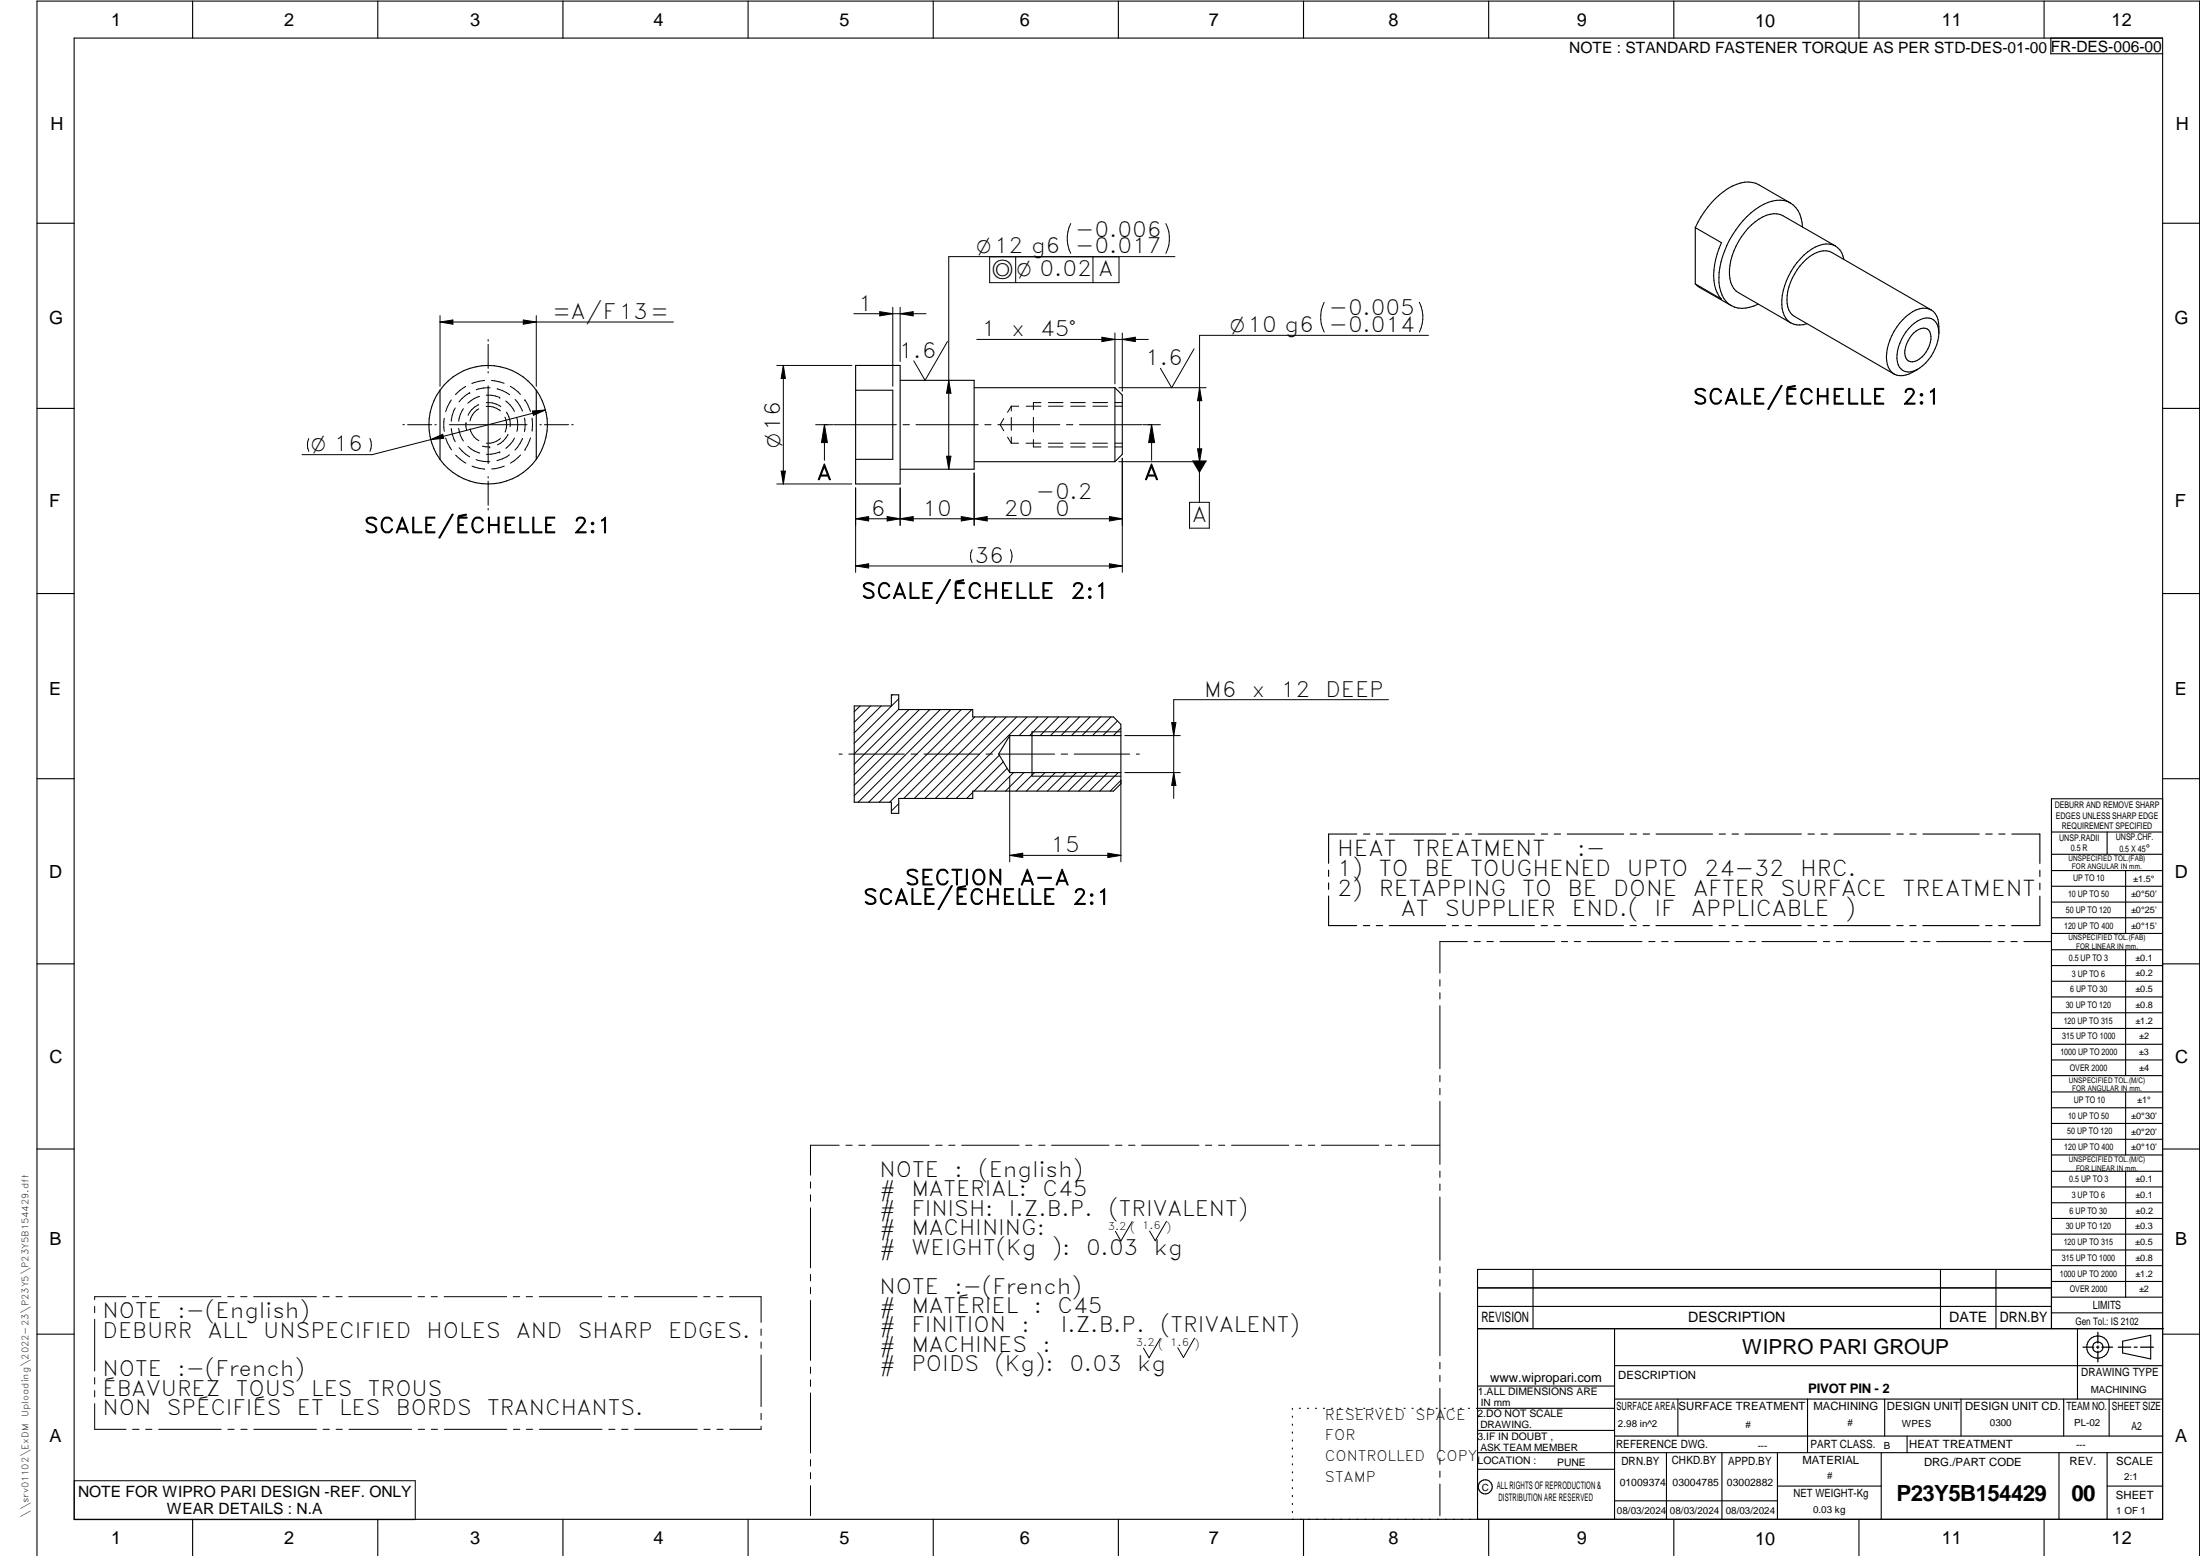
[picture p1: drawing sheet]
<svg xmlns="http://www.w3.org/2000/svg" width="594mm" height="420mm" viewBox="0 0 594 420" stroke-linecap="round" stroke-linejoin="round" font-family="sans-serif">
<g fill="none" stroke="#000" stroke-width=".3">
<path d="M20 10.3h564v400h-564zM52 .3v10M102 .3v10M152 .3v10M202 .3v10M252 .3v10M302 .3v10M352 .3v10M402 .3v10M452 .3v10M502 .3v10M552 .3v10"/>
<path d="M553.8 10.3v4.2h30.2M483.5 54.8l-8.5-4.9a7.3 7.3 0 0 0-7.2 .3 23.7 23.7 0 0 0-10 11.3M483.5 54.8a7.4 7.4 0 0 1 3.2 6.5M483.5 54.8a8.1 8.1 0 0 0-8.4 1 24.6 24.6 0 0 0-10.9 20.5 7.7 7.7 0 0 0 3.4 6.3 7.4 7.4 0 0 0 7.2-.5M10 60.3h10M457.8 76.7l1.2 .9 8.5 4.9M457.8 61.5v15.2M457.8 61.5l7.1 4a18.6 18.6 0 0 0-1.6 12.6l.9 1.9 .7 .8-7.1-4.1M495.6 66.4l-14.1-8.1a7 7 0 0 0-7.5 1.6 18.1 18.1 0 0 0-6.9 15.3 5.3 5.3 0 0 0 2.4 3.8l14.1 8.2M495.6 66.4a6.9 6.9 0 0 0-7.5 1.6 18.4 18.4 0 0 0-6.9 15.3 4.7 4.7 0 0 0 6.7 4.1M495.6 66.4a5 5 0 0 1 2.3 3.7M584 60.3h10"/>
<path d="M231 98.7h12.1v32h-12.1zM516.2 87.9a5.8 5.8 0 0 1 5.4-1.8 4.8 4.8 0 0 1 1.7 5.9 11.8 11.8 0 0 1-6.5 8.2 3.3 3.3 0 0 1-4.6-3.4 12.7 12.7 0 0 1 4-8.9zM516.8 89.9a3.1 3.1 0 0 1 4-.7 5.2 5.2 0 0 1-.7 5.8 5 5 0 0 1-4.2 2.7 2.7 2.7 0 0 1-1.3-3.9l.6-1.7zM517.9 99.7a6.5 6.5 0 0 1-6.4 1.3M521.5 83.7l-26.9-15.5a6.3 6.3 0 0 0-6.8 1.8 14.7 14.7 0 0 0-5 12.9 4 4 0 0 0 1.8 2.6l26.9 15.5M521.5 83.7a5.3 5.3 0 0 0-5.9 1.1 15.2 15.2 0 0 0-6.1 12.7 4.7 4.7 0 0 0 2 3.5M521.5 83.7a5 5 0 0 1 2.1 4.6v1.6M10 110.3h10M118.8 105.4a16 16 0 0 0 0 18.6M118.8 105.4v18.6M118.8 105.4a16 16 0 0 1 26 0M144.8 105.4a16 16 0 0 1 0 18.6"/>
<path d="M144.8 105.4v18.6M231 105.4h10.1v18.6h-10.1M243.1 102.7h20v24h-20M263.1 104.7h38M301.1 104.7v20M301.1 104.7l2 2v16l-2 2M584 110.3h10M118.8 124a16 16 0 0 0 26 0M263.1 124.7h38M10 160.3h10M584 160.3h10M230.7 190.6h10v-3h2v4h20v2h38l2 2v16l-2 2h-38v2h-20v4h-2v-3h-10z"/>
<path d="M272.7 198.6v10M272.7 198.6h30M272.7 198.6l-3 5 3 5M278.7 197.6v12M10 210.3h10M272.7 208.6h30M584 215.7h-30v143.1M584 210.3h10M358.8 234.9v1.7M358.8 238.4v1.8M366.4 225.2h-7.6v7.9M368.2 225.2h1.7"/>
<path d="M371.7 225.2h1.7M375.2 225.2h15.2M392.2 225.2h1.7M395.7 225.2h1.7M399.2 225.2h15.2M416.2 225.2h1.7M419.7 225.2h1.7M423.2 225.2h15.2M440.2 225.2h1.7M443.7 225.2h1.7M447.2 225.2h15.2M464.2 225.2h1.7"/>
<path d="M467.7 225.2h1.7M471.2 225.2h15.2M488.2 225.2h1.7M491.7 225.2h1.7M495.2 225.2h15.2M512.2 225.2h1.8M515.7 225.2h1.7M519.3 225.2h15.2M536.2 225.2h1.8M539.7 225.2h1.7M543.3 225.2h7.5v8M550.8 235v1.7"/>
<path d="M550.8 238.5v1.7M554 224.7h30M554 230.7h30M554 235.1h30M554 239.3h30M569 224.7v6M574 235.1v17M358.8 241.9v8h7.5M368.2 249.9h1.7M371.6 249.9h1.8M375.2 249.9h15.1M392.2 249.9h1.7"/>
<path d="M395.6 249.9h1.8M399.2 249.9h15.2M416.2 249.9h1.7M419.6 249.9h1.8M423.2 249.9h15.2M440.2 249.9h1.7M443.7 249.9h1.7M447.2 249.9h15.2M464.2 249.9h1.7M467.7 249.9h1.7M471.2 249.9h15.2M488.2 249.9h1.7"/>
<path d="M491.7 249.9h1.7M495.2 249.9h15.2M512.2 249.9h1.7M515.7 249.9h1.7M519.2 249.9h15.2M536.2 249.9h1.7M539.7 249.9h1.7M550.8 242v7.9h-7.6M554 243.6h30M554 247.8h30M554 252.1h30M554 256.5h30"/>
<path d="M574 256.5v33.9M10 260.3h10M554 260.7h30M554 265h30M554 269.2h30M554 273.5h30M554 277.7h30M584 260.3h10M554 282h30M554 286.2h30M554 290.4h30M554 294.9h30"/>
<path d="M554 299.1h30M574 294.9v17M10 310.3h10M554 303.4h30M554 307.6h30M554 311.9h30M554 316.3h30M574 316.3v34M584 310.3h10M554 320.5h30M554 324.8h30M554 329h30"/>
<path d="M554 333.2h30M554 337.5h30M399 358.8h185.2M399 352.8h155M399 347.8h155M414 342.8v16M436 358.8v51.5M524 342.8v16M539 342.8v16M554 341.8h30M554 346h30M554 350.3h30"/>
<path d="M554 354.5h30M554 342.8h-155v67.5M561 358.8v19M10 360.3h10M399 374.3h37M436 377.8h148M453.1 377.8v10M488.1 377.8v14.5M508.9 377.8v10M529.5 377.8v10M557.3 377.8v10M569.5 377.8v10"/>
<path d="M573.2 362.2l7.6-1.6v6.3l-7.6-1.6zM584 368.8h-148M584 360.3h10M349 380.3v.3M349 382.4v.3M349 384.6v.3M349 386.7v.3M349 388.8v.3M349 391v.3M349 393.1v.3M349 395.3v.3M349 397.4v.3"/>
<path d="M349 399.5v.3M350.9 380.3h.2M353.1 380.3h.2M355.2 380.3h.3M357.4 380.3h.3M359.6 380.3h.3M361.7 380.3h.3M363.9 380.3h.3M366.1 380.3h.3M368.3 380.3h.2M370.4 380.3h.3M372.6 380.3h.3"/>
<path d="M374.8 380.3h.3M376.9 380.3h.4M379.1 380.3h.3M381.3 380.3h.3M383.4 380.3h.4M385.6 380.3h.3M387.8 380.3h.3M390 380.3h.3M392.2 380.3h.3M394.3 380.3h.3M396.5 380.3h.3M398.7 380.3h37.3"/>
<path d="M399 396.7h37M399 392.3h185M399 386.2h37M436 387.8h148M450 392.3v18M465 392.3v18M480 392.3v18M508 392.3v18M515 387.8v4.5M556 392.3v18M569 392.3v18M52 410.3v9.7"/>
<path d="M102 410.3v9.7M152 410.3v9.7M202 410.3v9.7M252 410.3v9.7M302 410.3v9.7M349 401.7v.3M349 403.8v.4M349 406v.3M349 408.1v.3M352 410.3v9.7M402 410.3v9.7M436 405.3h44"/>
<path d="M452 410.3v9.7M480 401.3h28M502 410.3v9.7M552 410.3v9.7M569 401.3h15M10 420v-419.7h584v419.7"/>
<circle cx="566.5" cy="363.7" r="1.39"/>
<circle cx="566.5" cy="363.8" r="3"/>
<circle cx="401.1" cy="401.5" r="1.9"/>
</g>
<g fill="none" stroke="#000" stroke-width=".27">
<path d="M274.3 69.3v7M289.1 60.4a9 9 0 0 0 0 8M295.1 69.3v7M302.2 69.3v7h-35v-7M314.8 60.4a9 9 0 0 1 0 8M317.3 69.3h-61.1v57.4M118.8 85.2v19.1M118.8 87l3.5-.6v1.1zM118.8 87h63.1M131.8 91.7v.4M131.8 93v6.5M141.3 86.4l3.5 .6-3.5 .5z"/>
<path d="M144.8 85.2v19.1M209.8 98.7h20.2M211.5 98.7v32M211.5 98.7l.6 3.5h-1.2zM230.5 84.7h19.6M237.6 84.2l3.5 .5-3.5 .6zM241.1 83v21.3M243.1 83v14.6M243.1 84.7l3.5-.5v1.1zM255.9 92.2l-6.1 10.5-3-5.2M263.8 91.7h46.3M297.6 91.1l3.5 .6-3.5 .5z"/>
<path d="M301.1 89.9v13.7M303.1 89.9v15.7M303.1 91.7l3.5-.6v1.1zM322.4 94.2l-6 10.5-3.1-5.3M357.6 81.6a9 9 0 0 0 0 8.1M383.3 81.6a9 9 0 0 1 0 8.1M385.7 90.6h-61.8v45M83.4 118.4a4.1 4.1 0 0 0 0 3.5M99.9 118.4a4.1 4.1 0 0 1 0 3.5M108.8 114.7h.4M110.1 114.7h6.5M116.3 118.7l-15.8 4.1h-18.9"/>
<path d="M116.3 118.7l3.2-1.4 .3 1.1zM117.4 114.7h.4M120 112.9v3.6M120.3 118.3l.5 1.2 1.1 2M121.3 114.7h21M121.9 115.7a8.4 8.4 0 0 0 1 3.6M121.9 108l-1.1 1.9-.5 1.3M122.9 110.2a7.9 7.9 0 0 0-1 3.5M123.9 115.7a7.5 7.5 0 0 0 1.2 3.4M125.1 110.4a7.1 7.1 0 0 0-1.2 3.3M125.8 104.4l-1.6 1-1.2 1.2M125.8 114.2l.2 2"/>
<path d="M125.9 114.2h.1M126.8 106h.1M126.8 106l-1.1 .8-1.8 1.7M127 115.8a4.7 4.7 0 0 0 2.3 3.2M129.3 109.3a5.5 5.5 0 0 0-2.9 2.8M129.3 110.4a4.8 4.8 0 0 0-2.4 3.3M129.5 107.1a7 7 0 0 0-3.2 1.8M130.8 102.7l-1.5 .3-1.9 .5M131.3 109.7h.1a5 5 0 0 1 3.7 1.3M131.3 108.7a5.7 5.7 0 0 1 3.9 1.1M131.4 106.7a7.3 7.3 0 0 1 3.6 .6M131.8 104.2v21"/>
<path d="M131.8 100.3v.4M132.3 104.7a8.8 8.8 0 0 0-3.7 .5M132.7 102.7l3.4 .8M134.2 105l1.4 .5 2 1.1M135 107.3h.1M135.1 118.4a4.9 4.9 0 0 1-3.7 1.3M136.3 112.6a4.8 4.8 0 0 1 .1 4.1M136.6 108.3a7.6 7.6 0 0 1 2.3 2.8M136.7 111.3a5.7 5.7 0 0 1 1 3.9M137.2 117.3a5.7 5.7 0 0 1-2.9 2.8M137.8 104.3l1 .6 1.7 1.6M138.9 118.3a8.2 8.2 0 0 1-2.3 2.8"/>
<path d="M139.1 107.9l1.4 1.8 .6 1.3M139.6 112.9a6.6 6.6 0 0 1 0 3.6M141.1 118.4l-.6 1.3-1.4 1.8M141.6 112.9a7.9 7.9 0 0 1 0 3.6M141.7 107.9h.1M141.8 108l1.4 3.1M143.2 118.2l-1.4 3.2M143.7 112.9v3.5M143.8 111l3.5-.3-3.2 1.4zM145.8 114.7h.4M147 114.7h6.5M147.3 110.7l-31 8"/>
<path d="M154.4 114.7h.4M220.3 114.7h4.7M222.6 114.7v9.6M222.6 114.7l.8 4.8h-1.6zM225.2 114.7h16.9M243.8 114.7h1.8M247.3 114.7h16.9M256.2 102.7l.6 3.5h-1.2zM265.9 114.7h1.7M269.4 114.7h16.8M271.1 113l-1 1.7 1 1.6M272.1 118l1 1.7"/>
<path d="M273.1 109.7v1.3M273.1 112.7v3.5M273.1 118v1.7M273.1 119.7h1.9M273.1 109.7l-1 1.6M273.1 109.7h2M277.1 119.7h3.9M277.1 109.7h4M279.1 118.7v2h2M279.1 112.7v3.9M281.1 108.7h-2v2M283.1 119.7h3.9"/>
<path d="M283.1 109.7h4M283.1 108.7h4M288 114.7h1.7M289.1 119.7h3.9M289.1 109.7h4M289.1 108.7h4M291.5 114.7h16.8M295.1 119.7h3.9M295.1 109.7h4M295.1 108.7h4M301.1 119.7h2M301.1 109.7h2"/>
<path d="M301.1 108.7h2M302.1 104.7h23.6M308.6 114.7h4.7M311 114.7l.8 4.8h-1.6zM311 114.7v9.6M323.9 104.7l.6 3.5h-1.1zM123.1 122.9l2.7 2.2M124 120.9l1.7 1.7 1.1 .8M126.4 120.5a7.5 7.5 0 0 0 3.1 1.8M127.5 125.9l1.8 .5 1.6 .3M128.6 124.1l1.9 .5 1.8 .1M130.3 120.5l1.9 .2"/>
<path d="M131.8 128.7v.4M131.8 129.9v6.5M131.8 137.3v.4M132.2 120.7h.1M135 122h.1M135 122l-2.3 .6-1.3 .1M136.2 125.9l-1.2 .4-2.2 .3M137.6 122.8l-2 1.1-1.4 .5M140.6 122.9l-1.8 1.6-1 .6M141.8 121.4h.1M209.8 130.7h20.2M210.9 127.2h1.2l-.6 3.5z"/>
<path d="M231 131.7v22.9M239.6 139.5v1.2l7-1.2v1.2zM243.1 131.7v10.2M255.6 123.2h1.2l-.6 3.5zM259.6 139.5v1.2l7-1.2v1.2zM263.1 127.7v14.2M283.1 120.7h4M289.1 120.7h4M295.1 120.7h4M299.6 139.5l3.5 .6-3.5 .6zM301.1 120.7h2M302.1 124.7h23.6"/>
<path d="M303.1 123.7v30.9M321.2 135.6h5.4v7h-5.4zM323.4 121.2h1.1l-.6 3.5zM231 152.8l3.6-.6v1.2zM231 140.1h72.1M231 152.8h72.1M231 140.1l3.6-.6v1.2zM262.5 148.4a3.9 3.9 0 0 0 0 3.5M272.9 148.4a3.9 3.9 0 0 1 0 3.5M299.6 152.2l3.5 .6-3.5 .6zM232.3 190.6l-1.6 1.6M235.1 190.6l-4.4 4.4"/>
<path d="M237.9 190.6l-7.2 7.3M241 187.6l-.3 .3M242.7 188.7l-12 12M242.7 191.5l-12 12M245.4 191.6l-14.7 14.8M248.3 191.6l-17.6 17.6M251.1 191.6l-20.4 20.4M253.9 191.6l-23.2 23.2M256.7 191.6l-25 25M259.6 191.6l-25 25M262.4 191.6l-25 25M263.2 193.6l-23 23"/>
<path d="M266.1 193.6l-22.1 22M268.9 193.6l-22 22M271.7 193.6l-22 22M274.5 193.6l-21.9 22M277.4 193.6l-22 22M278.7 197.6h24M280.2 193.6l-5 5M283 193.6l-5 5M285.9 193.6l-5 5M288.7 193.6l-5 5M291.5 193.6l-5 5M294.3 193.6l-5 5"/>
<path d="M297.2 193.6l-5 5M300 193.6l-5 5M301.7 194.7l-3.9 3.9M302.7 196.6l-2.1 2M303.7 198.6h15M316.4 195.1h1.1l-.6 3.5zM374.9 188.9h-58v26.7M226.6 203.6h.8M229.2 203.6h15M242.7 217l-2 2M246 203.6h1.7M249.5 203.6h15"/>
<path d="M262.7 214l-1.7 1.6M266.3 203.6h1.7M269.8 203.6h15M269.9 203.9l-11.7 11.7M270.9 205.7l-7.9 7.9M272 207.5l-6.2 6.1M272.7 209.7v23M273.7 208.6l-5 5M276.5 208.6l-5 5M278.7 209.6h24M279.4 208.6l-5 5M282.2 208.6l-5.1 5"/>
<path d="M285 208.6l-5 5M286.5 203.6h1.8M287.8 208.6l-5 5M290.1 203.6h14.9M290.7 208.6l-5 5M293.5 208.6l-5 5M296.3 208.6l-5 5M299.1 208.6l-5 5M302 208.6l-5 5M302.7 210.7l-2.9 2.9M302.7 210.7v22M303.7 208.6h15"/>
<path d="M306.9 203.6h.8M316.9 208.6l.6 3.5h-1.1zM272.7 231h30M272.7 231l3.5-.6v1.2zM299.2 230.4l3.5 .6-3.5 .6zM396.2 254.3h-7.4v8.5M398.1 254.3h1.6M401.5 254.3h1.8M405 254.3h14.8M421.6 254.3h1.7M425.1 254.3h1.7M428.6 254.3h14.8"/>
<path d="M445.2 254.3h1.7M448.7 254.3h1.7M452.2 254.3h14.8M468.8 254.3h1.7M472.3 254.3h1.7M475.8 254.3h14.8M492.4 254.3h1.7M495.8 254.3h1.8M499.4 254.3h14.7M516 254.3h1.6M519.4 254.3h1.8M522.9 254.3h14.8"/>
<path d="M539.5 254.3h1.7M543 254.3h1.7M546.5 254.3h7.4M388.8 264.5v1.8M388.8 268.1v1.6M388.8 271.6v17M388.8 290.4v1.7M388.8 293.9v1.7M388.8 297.4v17M218.9 319.2v1.6M226.6 309.2h-7.7v8.1M228.4 309.2h1.7"/>
<path d="M231.9 309.2h1.7M235.4 309.2h15.5M252.7 309.2h1.7M256.2 309.2h1.7M259.7 309.2h15.5M277 309.2h1.7M280.5 309.2h1.7M284 309.2h15.5M301.2 309.2h1.8M304.8 309.2h1.7M308.3 309.2h15.5M325.5 309.2h1.7"/>
<path d="M329.1 309.2h1.6M332.6 309.2h15.4M349.8 309.2h1.7M353.3 309.2h1.7M356.8 309.2h15.5M374.1 309.2h1.7M377.6 309.2h1.7M381.1 309.2h7.7M388.8 316.2v1.7M388.8 319.7v1.7M218.9 322.6v1.8M218.9 326.1v16.2"/>
<path d="M305.7 329.9l-3 5.2-1.5-2.6M315 329.8l-3.1 5.2-1.5-2.6M388.8 323.2v17.1M25.6 352.8v1.7M25.6 356.2v14M34 350.1h-8.4v.8M35.8 350.1h1.7M39.3 350.1h1.7M42.8 350.1h16.9M61.5 350.1h1.7M65 350.1h1.7M68.5 350.1h16.9"/>
<path d="M87.2 350.1h1.7M90.7 350.1h1.7M94.2 350.1h16.9M112.9 350.1h1.7M116.4 350.1h1.7M119.9 350.1h16.9M138.6 350.1h1.7M142.1 350.1h1.7M145.6 350.1h16.9M164.3 350.1h1.7M167.8 350.1h1.7M171.3 350.1h16.9"/>
<path d="M190 350.1h1.7M193.5 350.1h1.7M197 350.1h8.5v7M205.5 358.9v1.7M218.9 344.1v1.8M218.9 347.6v1.7M218.9 351.2v16.1M388.8 342.1v1.6M388.8 345.6v1.7M388.8 349v17.1M25.6 379v7h8.4M25.6 372v1.7"/>
<path d="M25.6 375.5v1.7M205.5 362.4v1.7M205.5 365.9v13.9M218.9 369.1v1.7M218.9 372.6v1.8M218.9 376.1v16.2M313.3 361.4l-3 5.2-1.5-2.6M322.6 361.3l-3 5.3-1.6-2.7M388.8 367.9v1.7M388.8 371.4v1.7M388.8 374.9v17M20.1 399.8h92v10.5h-92z"/>
<path d="M35.8 386h1.7M39.3 386h1.7M42.8 386h16.9M61.5 386h1.7M65 386h1.8M68.5 386h17M87.2 386h1.7M90.8 386h1.6M94.2 386h17M112.9 386h1.8M116.5 386h1.6M120 386h16.9"/>
<path d="M138.6 386h1.8M142.1 386h1.7M145.7 386h16.9M164.4 386h1.7M167.8 386h1.8M171.4 386h16.9M190.1 386h1.7M193.6 386h1.7M205.5 381.6v1.7M205.5 385.1v.9h-8.4M218.9 394.1v1.8M218.9 397.6v1.7"/>
<path d="M388.8 393.7v1.7M388.8 397.2v1.7M218.9 401.2v8.1M388.8 400.7v8.6"/>
</g>
<path d="M566.5 359.7v3M562.5 363.8h2.9M566.1 363.8h.7M566.5 363.4v.7M566.5 364.9v2.8M567.6 363.8h2.9M572 363.8h3.4M576.3 363.8h.8M578 363.8h3.5" fill="none" stroke="#000" stroke-width=".34"/>
<g fill="#000">
<path d="M118.8 87l3.5-.6v1.1zM141.3 86.4l3.5 .6-3.5 .5zM237.6 84.2l3.5 .5-3.5 .6zM243.1 84.7l3.5-.5v1.1zM297.6 91.1l3.5 .6-3.5 .5zM303.1 91.7l3.5-.6v1.1zM116.3 118.7l3.2-1.4 .3 1.1zM143.8 111l3.5-.3-3.2 1.4zM211.5 98.7l.6 3.5h-1.2zM222.6 114.7l.8 4.8h-1.6zM256.2 102.7l.6 3.5h-1.2zM311 114.7l.8 4.8h-1.6z"/>
<path d="M323.9 104.7l.6 3.5h-1.1zM210.9 127.2h1.2l-.6 3.5zM255.6 123.2h1.2l-.6 3.5zM323.4 121.2h1.1l-.6 3.5zM321.9 124.3h4l-2 3.5zM231 140.1l3.6-.6v1.2zM231 152.8l3.6-.6v1.2zM239.6 139.5l3.5 .6-3.5 .6zM243.1 140.1l3.5-.6v1.2zM259.6 139.5l3.5 .6-3.5 .6zM263.1 140.1l3.5-.6v1.2zM299.6 139.5l3.5 .6-3.5 .6z"/>
<path d="M299.6 152.2l3.5 .6-3.5 .6zM316.4 195.1h1.1l-.6 3.5zM316.9 208.6l.6 3.5h-1.1zM272.7 231l3.5-.6v1.2zM299.2 230.4l3.5 .6-3.5 .6z"/>
</g>
<g font-size="6">
<text x="512.1" y="405.2">P23Y5B154429</text>
<text x="559.4" y="405.2">00</text>
</g>
<g font-size="5.9">
<text x="361.1" y="231.1">HEAT</text>
<text x="381.4" y="231.1">TREATMENT</text>
<text x="425.9" y="231.1">:-</text>
<text x="361.1" y="236.5">1)</text>
<text x="372.4" y="236.5">TO</text>
<text x="384.7" y="236.5">BE</text>
<text x="397" y="236.5">TOUGHENED</text>
<text x="439.3" y="236.5">UPTO</text>
<text x="460.2" y="236.5">24-32</text>
<text x="486.1" y="236.5">HRC.</text>
<text x="361.1" y="241.9">2)</text>
<text x="372.4" y="241.9">RETAPPING</text>
<text x="411.1" y="241.9">TO</text>
<text x="423.3" y="241.9">BE</text>
<text x="435.6" y="241.9">DONE</text>
<text x="457.2" y="241.9">AFTER</text>
<text x="480.8" y="241.9">SURFACE</text>
<text x="513.8" y="241.9">TREATMENT</text>
<text x="378.3" y="247.3">AT</text>
<text x="390.1" y="247.3">SUPPLIER</text>
<text x="424.5" y="247.3">END.(</text>
<text x="446.7" y="247.3">IF</text>
<text x="456.6" y="247.3">APPLICABLE</text>
<text x="498.3" y="247.3">)</text>
</g>
<g font-size="5.7">
<text x="290.4" y="63.9">-0.006</text>
<text x="290.4" y="68.4">-0.017</text>
<text x="231.8" y="83.9">1</text>
<text x="149.2" y="86.1">=A/F13=</text>
<text x="358.8" y="85.1">-0.005</text>
<text x="358.8" y="89.7">-0.014</text>
<text x="265" y="90.8">1</text>
<text x="273.1" y="90.8">x</text>
<text x="280.9" y="90.8">45°</text>
<text x="242.7" y="96.6">1.6</text>
<text x="309.2" y="98.6">1.6</text>
<text x="457.2" y="109.1">SCALE/ÉCHELLE</text>
<text x="513.7" y="109.1">2:1</text>
<text x="220.6" y="129.5">A</text>
<text x="308.9" y="129.5">A</text>
<text x="279.7" y="134.7">-0.2</text>
<text x="98.3" y="143.9">SCALE/ÉCHELLE</text>
<text x="154.8" y="143.9">2:1</text>
<text x="235.1" y="139.2">6</text>
<text x="249.1" y="139.2">10</text>
<text x="271.1" y="139.2">20</text>
<text x="284.9" y="139.2">0</text>
<text x="321.9" y="140.9">A</text>
<text x="263.1" y="151.9">36</text>
<text x="232.6" y="161.6">SCALE/ÉCHELLE</text>
<text x="289.1" y="161.6">2:1</text>
<text x="325.2" y="188.1">M6</text>
<text x="338.1" y="188.1">x</text>
<text x="345.9" y="188.1">12</text>
<text x="357.9" y="188.1">DEEP</text>
<text x="283.7" y="230.1">15</text>
<text x="244.4" y="239">SECTION</text>
<text x="275.4" y="239">A-A</text>
<text x="233.1" y="244.2">SCALE/ÉCHELLE</text>
<text x="289.6" y="244.2">2:1</text>
<text x="237.5" y="317.8">NOTE</text>
<text x="257.7" y="317.8">:</text>
<text x="264.1" y="317.8">(English)</text>
<text x="237.5" y="323">#</text>
<text x="246.1" y="323">MATERIAL:</text>
<text x="281.5" y="323">C45</text>
<text x="237.5" y="328.3">#</text>
<text x="246.1" y="328.3">FINISH:</text>
<text x="272.4" y="328.3">I.Z.B.P.</text>
<text x="299.3" y="328.3">(TRIVALENT)</text>
<text x="237.5" y="333.5">#</text>
<text x="246.1" y="333.5">MACHINING:</text>
<text x="237.5" y="338.8">#</text>
<text x="246.1" y="338.8">WEIGHT(Kg</text>
<text x="284" y="338.8">):</text>
<text x="293.3" y="338.8">0.03</text>
<text x="311.6" y="338.8">kg</text>
<text x="237.5" y="349.3">NOTE</text>
<text x="257.7" y="349.3">:-(French)</text>
<text x="27.7" y="355.9">NOTE</text>
<text x="47.9" y="355.9">:-(English)</text>
<text x="237.5" y="354.5">#</text>
<text x="237.5" y="359.8">#</text>
<text x="246.1" y="354.5">MATÉRIEL</text>
<text x="246.1" y="359.8">FINITION</text>
<text x="275.8" y="359.8">:</text>
<text x="279.2" y="354.5">:</text>
<text x="285.6" y="354.5">C45</text>
<text x="286.4" y="359.8">I.Z.B.P.</text>
<text x="313.3" y="359.8">(TRIVALENT)</text>
<text x="27.7" y="361.2">DEBURR</text>
<text x="56.2" y="361.2">ALL</text>
<text x="71.1" y="361.2">UNSPECIFIED</text>
<text x="115.2" y="361.2">HOLES</text>
<text x="139.4" y="361.2">AND</text>
<text x="156" y="361.2">SHARP</text>
<text x="180.4" y="361.2">EDGES.</text>
<text x="237.5" y="365">#</text>
<text x="246.1" y="365">MACHINES</text>
<text x="281.5" y="365">:</text>
<text x="27.7" y="371.7">NOTE</text>
<text x="47.9" y="371.7">:-(French)</text>
<text x="237.5" y="370.3">#</text>
<text x="246.1" y="370.3">POIDS</text>
<text x="268.5" y="370.3">(Kg):</text>
<text x="288.8" y="370.3">0.03</text>
<text x="307.1" y="370.3">kg</text>
<text x="27.7" y="376.9">ÉBAVUREZ</text>
<text x="63.7" y="376.9">TOUS</text>
<text x="84" y="376.9">LES</text>
<text x="99.4" y="376.9">TROUS</text>
<text x="27.7" y="382.2">NON</text>
<text x="45.1" y="382.2">SPÉCIFIÉS</text>
<text x="80.2" y="382.2">ET</text>
<text x="91.5" y="382.2">LES</text>
<text x="106.9" y="382.2">BORDS</text>
<text x="131.6" y="382.2">TRANCHANTS.</text>
</g>
<text font-size="5.6" x="470.5" y="365.5">WIPRO PARI GROUP</text>
<g font-size="5.4">
<text x="263.7" y="68.4">O12 g6</text>
<text x="267.9" y="74.6">a O 0.02 A</text>
<text x="332.2" y="89.7">O10 g6</text>
<text x="84" y="121.9">O 16</text>
<text x="210.6" y="121" transform="rotate(-90 210.6 121)">O16</text>
</g>
<g font-size="4.9">
<text x="30" y="6.9">1</text>
<text x="76.7" y="6.9">2</text>
<text x="127" y="6.9">3</text>
<text x="176.5" y="6.9">4</text>
<text x="226.7" y="6.9">5</text>
<text x="275.4" y="6.9">6</text>
<text x="326.4" y="6.9">7</text>
<text x="375" y="6.9">8</text>
<text x="425.8" y="6.9">9</text>
<text x="473.9" y="7.3">10</text>
<text x="524.3" y="6.9">11</text>
<text x="570.2" y="6.9">12</text>
<text x="13.6" y="35.1">H</text>
<text x="587.6" y="35.1">H</text>
<text x="13.2" y="87.5">G</text>
<text x="587.2" y="87.5">G</text>
<text x="13.2" y="137">F</text>
<text x="587.2" y="137">F</text>
<text x="13.2" y="187.6">E</text>
<text x="587.2" y="187.6">E</text>
<text x="13.2" y="237">D</text>
<text x="587.2" y="237">D</text>
<text x="13.4" y="287.1">C</text>
<text x="587.4" y="287.1">C</text>
<text x="13.4" y="336.2">B</text>
<text x="587.4" y="336.2">B</text>
<text x="13.4" y="389.3">A</text>
<text x="587.4" y="389.3">A</text>
<text x="30" y="416.9">1</text>
<text x="76.7" y="416.9">2</text>
<text x="127" y="416.9">3</text>
<text x="176.5" y="416.9">4</text>
<text x="226.7" y="416.9">5</text>
<text x="275.4" y="416.9">6</text>
<text x="326.4" y="416.9">7</text>
<text x="375" y="416.9">8</text>
<text x="425.8" y="416.9">9</text>
<text x="473.9" y="417.3">10</text>
<text x="524.3" y="416.9">11</text>
<text x="570.2" y="416.9">12</text>
</g>
<g font-size="4.2">
<text x="423.7" y="14.3">NOTE : STANDARD FASTENER TORQUE AS PER STD-DES-01-00</text>
<text x="553.8" y="14">FR-DES-006-00</text>
<text x="21.1" y="404.3">NOTE FOR WIPRO PARI DESIGN -REF. ONLY</text>
<text x="45.1" y="408.8">WEAR DETAILS : N.A</text>
</g>
<g font-size="3.9">
<text x="400" y="357.1">REVISION</text>
<text x="455.9" y="357.1">DESCRIPTION</text>
<text x="526.4" y="357.1">DATE</text>
<text x="540" y="357.1">DRN.BY</text>
<text x="357.8" y="383.3">RESERVED</text>
<text x="382.3" y="383.3">SPACE</text>
<text x="357.8" y="388.9">FOR</text>
<text x="357.8" y="394.5">CONTROLLED</text>
<text x="387.8" y="394.5">COPY</text>
<text x="357.8" y="400">STAMP</text>
</g>
<text font-size="3.6" x="488.3" y="376.1">PIVOT PIN - 2</text>
<text font-size="3.5" x="402.4" y="373.3">www.wipropari.com</text>
<g font-size="3.1">
<text x="565.1" y="353.5">LIMITS</text>
<text x="562" y="371.7">DRAWING TYPE</text>
<text x="437" y="372.3">DESCRIPTION</text>
<text x="436.5" y="380.8">SURFACE AREA</text>
<text x="453.3" y="380.8">SURFACE TREATMENT</text>
<text x="489.7" y="380.8">MACHINING</text>
<text x="509.5" y="380.8">DESIGN UNIT</text>
<text x="530.6" y="380.8">DESIGN UNIT CD.</text>
<text x="558" y="380.6">TEAM NO.</text>
<text x="570.3" y="380.7">SHEET SIZE</text>
<text x="575.6" y="386.1">A2</text>
<text x="436.4" y="391.1">REFERENCE DWG.</text>
<text x="437.8" y="395.5">DRN.BY</text>
<text x="451.4" y="395.4">CHKD.BY</text>
<text x="466.6" y="395.5">APPD.BY</text>
<text x="486.7" y="395.4">MATERIAL</text>
<text x="488.9" y="390.9">PART CLASS.</text>
<text x="515.6" y="390.9">HEAT TREATMENT</text>
<text x="519.6" y="395.9">DRG./PART CODE</text>
<text x="558.9" y="395.5">REV.</text>
<text x="571.4" y="395.6">SCALE</text>
<text x="484.3" y="404.2">NET WEIGHT-Kg</text>
<text x="571.4" y="404.7">SHEET</text>
</g>
<text font-size="3" x="579.5" y="230.1">°</text>
<g font-size="2.8">
<text x="299.1" y="332.1">3.2 ( 1.6 )</text>
<text x="560.4" y="357.7">Gen Tol.: IS 2102</text>
<text x="306.7" y="363.6">3.2 ( 1.6 )</text>
<text x="399.1" y="376.6">1.ALL DIMENSIONS ARE</text>
<text x="399" y="382.7">2.DO NOT SCALE</text>
<text x="399" y="388.7">3.IF IN DOUBT ,</text>
<text x="399" y="395.4">LOCATION :</text>
<text x="420.5" y="396">PUNE</text>
<text x="404.2" y="402">ALL RIGHTS OF REPRODUCTION &amp;</text>
<text x="437.4" y="401.2">01009374</text>
<text x="451.6" y="401.2">03004785</text>
<text x="466.3" y="401.2">03002882</text>
<text x="404.7" y="405.4">DISTRIBUTION ARE RESERVED</text>
</g>
<g font-size="2.7">
<text x="564.6" y="376.2">MACHINING</text>
<text x="399.9" y="379.7">IN mm</text>
<text x="399.7" y="385.7">DRAWING.</text>
<text x="436.9" y="385.4">2.98 in^2</text>
<text x="471.4" y="385.5">#</text>
<text x="498.9" y="385">#</text>
<text x="513.6" y="385.3">WPES</text>
<text x="537.3" y="385.1">0300</text>
<text x="560.1" y="385.1">PL-02</text>
<text x="399.7" y="391.8">ASK TEAM MEMBER</text>
<text x="474.6" y="391.2">---</text>
<text x="508.7" y="391.2">B</text>
<text x="560.6" y="391.1">---</text>
<text x="493.4" y="399.5">#</text>
<text x="573.6" y="399.7">2:1</text>
<text x="400.1" y="402.5">C</text>
<text x="436.6" y="408.7">08/03/2024</text>
<text x="450.9" y="408.8">08/03/2024</text>
<text x="466" y="408.9">08/03/2024</text>
<text x="489.6" y="408.5">0.03 kg</text>
<text x="571.4" y="408.7">1 OF 1</text>
</g>
<g font-size="2.5">
<text x="554.9" y="218.3">DEBURR AND REMOVE SHARP</text>
<text x="555.2" y="221">EDGES UNLESS SHARP EDGE</text>
<text x="556.1" y="227.1">UNSP.RADII</text>
<text x="556.8" y="223.8">REQUIREMENT SPECIFIED</text>
<text x="571.4" y="226.9">UNSP.CHF.</text>
<text x="559.2" y="229.9">0.5 R</text>
<text x="572.3" y="230.1">0.5 X 45</text>
<text x="559.8" y="238">UP TO 10</text>
<text x="576.1" y="238.1">±1.5°</text>
<text x="558.5" y="242.2">10 UP TO 50</text>
<text x="575.5" y="242.3">±0°50'</text>
<text x="557.4" y="250.7">120 UP TO 400</text>
<text x="557.9" y="246.5">50 UP TO 120</text>
<text x="575.5" y="250.7">±0°15'</text>
<text x="575.5" y="246.5">±0°25'</text>
<text x="558.7" y="259.4">0.5 UP TO 3</text>
<text x="559.5" y="263.7">3 UP TO 6</text>
<text x="576.6" y="263.6">±0.2</text>
<text x="576.6" y="259.4">±0.1</text>
<text x="559" y="267.9">6 UP TO 30</text>
<text x="576.6" y="267.9">±0.5</text>
<text x="557.8" y="272.2">30 UP TO 120</text>
<text x="576.6" y="272.2">±0.8</text>
<text x="556.9" y="280.7">315 UP TO 1000</text>
<text x="557.3" y="276.4">120 UP TO 315</text>
<text x="576.6" y="276.4">±1.2</text>
<text x="577.7" y="280.7">±2</text>
<text x="556.4" y="284.9">1000 UP TO 2000</text>
<text x="577.6" y="284.9">±3</text>
<text x="558.9" y="289.2">OVER 2000</text>
<text x="577.7" y="289.3">±4</text>
<text x="560" y="297.9">UP TO 10</text>
<text x="577.1" y="297.9">±1°</text>
<text x="558.5" y="302.1">10 UP TO 50</text>
<text x="575.5" y="302.1">±0°30'</text>
<text x="557.4" y="310.6">120 UP TO 400</text>
<text x="558.2" y="306.3">50 UP TO 120</text>
<text x="575.5" y="310.6">±0°10'</text>
<text x="575.5" y="306.4">±0°20'</text>
<text x="558.8" y="319.2">0.5 UP TO 3</text>
<text x="559.4" y="323.4">3 UP TO 6</text>
<text x="576.6" y="319.2">±0.1</text>
<text x="576.6" y="323.5">±0.1</text>
<text x="558.9" y="327.7">6 UP TO 30</text>
<text x="576.7" y="327.7">±0.2</text>
<text x="557.8" y="332">30 UP TO 120</text>
<text x="576.6" y="332">±0.3</text>
<text x="556.8" y="340.5">315 UP TO 1000</text>
<text x="557.3" y="336.3">120 UP TO 315</text>
<text x="576.6" y="336.3">±0.5</text>
<text x="576.6" y="340.5">±0.8</text>
<text x="556.2" y="344.7">1000 UP TO 2000</text>
<text x="576.6" y="344.7">±1.2</text>
<text x="558.9" y="349">OVER 2000</text>
<text x="577.6" y="349">±2</text>
</g>
<g font-size="2.4">
<text x="7.7" y="382.7" transform="rotate(-90 7.7 382.7)">Uploading\2022-23\P23Y5\P23Y5B154429.dft</text>
<text x="7.7" y="409.8" transform="rotate(-90 7.7 409.8)">\\srv01102\ExDM</text>
</g>
<g font-size="2.1">
<text x="558.5" y="232.4">UNSPECIFIED TOL.(FAB)</text>
<text x="559.5" y="234.7">FOR ANGULAR IN mm.</text>
<text x="558.6" y="253.9">UNSPECIFIED TOL.(FAB)</text>
<text x="560.7" y="256.3">FOR LINEAR IN mm.</text>
<text x="558.7" y="292.3">UNSPECIFIED TOL.(M/C)</text>
<text x="559.6" y="294.7">FOR ANGULAR IN mm.</text>
<text x="558.7" y="313.7">UNSPECIFIED TOL.(M/C)</text>
<text x="560.6" y="316.1">FOR LINEAR IN mm.</text>
</g>
</svg>
